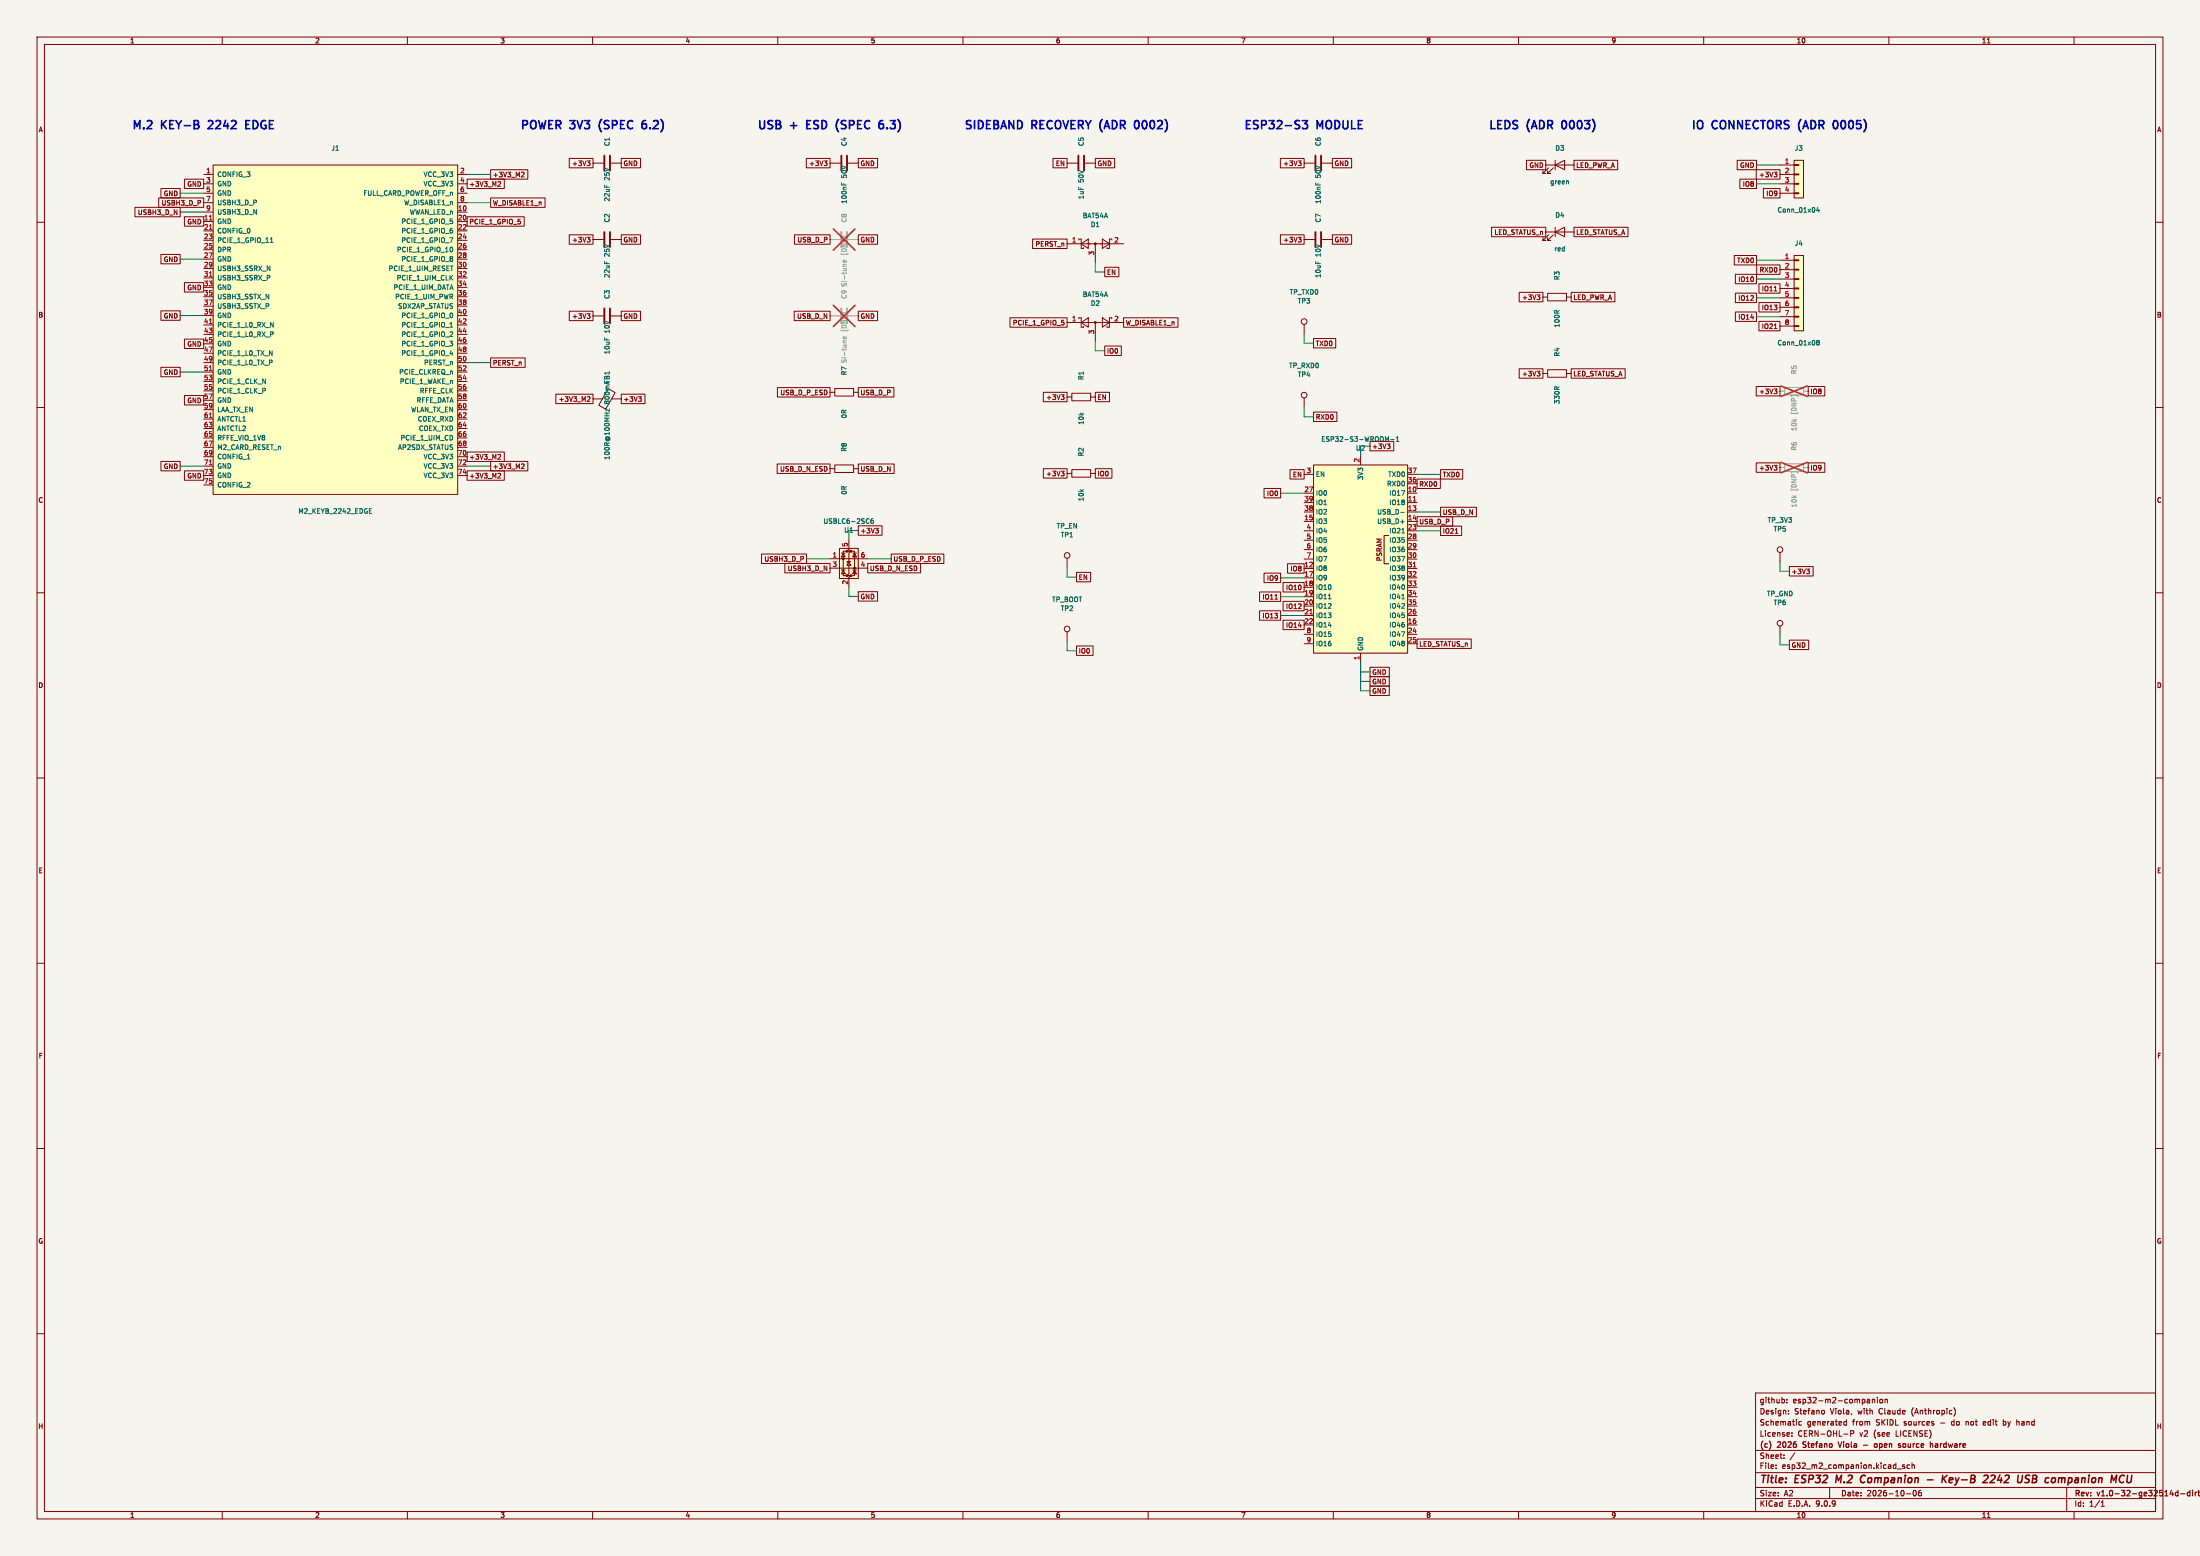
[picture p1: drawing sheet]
<svg xmlns="http://www.w3.org/2000/svg" width="594mm" height="420mm" viewBox="0 0 594 420" stroke-linecap="round" stroke-linejoin="round" font-family="sans-serif">
<path d="M0 0h594v420h-594z" fill="#f5f4ef" stroke="#f5f4ef" stroke-width=".27"/>
<g fill="none" stroke="#840000" stroke-width=".27">
<path d="M10 10h574v400h-574zM12 12h570v396h-570zM60 10v2M110 10v2M160 10v2M210 10v2M260 10v2M310 10v2M360 10v2M410 10v2M460 10v2M510 10v2"/>
<path d="M536.6 11.6h.7M560 10v2M160.1 44h2.8M164.9 44h2.8M224.1 44h2.8M228.9 44h2.8M288.1 44h2.8M292.9 44h2.8M352.1 44h2.8M356.9 44h2.8M10 60h2M288.1 65.8h15.3"/>
<path d="M291.3 64.8v-.3h.6v2.6h.7v-.3M291.9 65.8l1.9-1.3v2.6zM295.7 65.8v5.1M297.6 64.5l1.9 1.3-1.9 1.3zM300.2 64.5h-.7v2.6h-.6v-.3M352.1 64.7h2.8M356.9 64.7h2.8M582 60h2M160.1 85.3h2.8M164.9 85.3h2.8M288.1 87.1h15.3M291.3 86v-.2h.6v2.5h.7v-.2"/>
<path d="M291.9 87.1l1.9-1.3v2.5zM295.7 87.1v5M297.6 85.8l1.9 1.3-1.9 1.2zM300.2 85.8h-.7v2.5h-.6v-.2M352.1 87.6v2.5M10 110h2M288.1 107.2h1.3M289.4 106.1h5.1v2.1h-5.1zM294.5 107.2h1.2M582 110h2M288.1 150.7v2.5M10 160h2"/>
<path d="M582 160h2M10 210h2M582 210h2M10 260h2M582 260h2M10 310h2M582 310h2M10 360h2M474 376h108v32h-108zM482.5 378.5v.2M482.5 377.7v.2M504.7 377.7l.1 1"/>
<path d="M504.8 378.6l-.1 .1M504.8 378l-.1 .1M505.5 377.8l.6-.1 .1 1M505.5 377.7v1M506.9 377.2v.1M506.9 377.7v1M507.7 377.7h.3l.3 .3v.4l-.3 .3-.5-.3zM509 377.8l.5-.1 .1 1M509 377.7v1M527.5 380a1.72 1.72 0 0 1 0 2.2M582 360h2M474 397.5h108"/>
<path d="M474 391.5h108M479.5 396.2v.2M479.5 395.4v.2M481.7 393.5v.2M481.7 392.7v.2M482.9 381.5v.2M482.9 380.7v.2M483.8 387.5v.2M483.8 386.7v.2M484.6 392.1l-1.3 1.9M486.4 383.7h-.4l-.3 .3 .1 .6h.6M492.1 380.7l.5 .3-.1 .5-.4 .2"/>
<path d="M497.9 384.5l.6 .1M498.5 383.7l-.6 .1M498.5 383.2v1.5M499.7 387l.7-.1 .1-.6-.8-.1v1.5M512.2 396.5h1.2M514.2 395.4h-.3l-.2 .2v.2l.5 .1v.4h-.5M515.6 395.4h-.4l-.3 .3 .1 .6h.6M516.2 395.5l.6-.1 .1 1M516.2 394.9v1.5M530.8 383.7v1M530.9 383.7l-.1 .1M536 383.7l-.5 .2v.7l.5 .1"/>
<path d="M536.2 384l-.7 .2M540.9 384.6l.4 .1M540.9 383.2v1.5M541.3 383.7h-.4M544.7 383.7h.4M60 408v2M110 408v2M160 408v2M210 408v2M260 408v2M310 408v2M360 408v2"/>
<path d="M410 408v2M460 408v2M474 404.5h108M474 401.5h108M494 401.5v3M510 408v2M514.7 403.2h1.2M516.7 402.4a.72 .72 0 0 0-.3 .8 .72 .72 0 0 0 .8 .5l.2-.5-.2-.8M518.2 402.4l-.2 1.1 .2 .3 .5-.2v-.7l-.5-.1-.2 .3M536.6 409.6h.7M558 401.5v6.5M560 408v2"/>
<path d="M567.3 406.6h.9M567.5 405.4l-.2 .1M567.7 405.1v1.5"/>
<circle cx="352.1" cy="86.8" r=".76"/>
<circle cx="288.1" cy="149.9" r=".76"/>
</g>
<g fill="none" stroke="#840000" stroke-width=".3">
<path d="M486.8 390.6l.2 .1M486.8 389.3v.4M496.3 389.2l.5 1.5 .5-1.5M503.1 390.1h1.2M506.2 389.7h.4l.2 .3v.5l-.5 .2M507.5 390.6l.4 .1M507.5 389.7v1.5M507.9 389.7h-.4M514.1 389.7l.5 .3-.1 .5-.4 .2M521.2 389.2v1.5M523.1 389.7l.1 1M523.2 390.6l-.1 .1"/>
<path d="M523.2 390l-.1 .1M523.9 389.7v1M524.3 389.7l-.4 .3M588.8 403.2h1.1M591.3 402.3v1.5M591.3 402.8h-.5l-.2 .3 .1 .6h.6M592 402.3v.1M592 402.8v1M592.7 402.8v1M593.1 402.8l-.4 .3M593.4 402.8h.6M593.6 402.3v1.3l.4 .2"/>
</g>
<g fill="none" stroke="#840000" stroke-width=".4">
<path d="M495.9 398.2l-.3 2M503.3 398.2a1.07 1.07 0 0 0-.9 .8 1.07 1.07 0 0 0 .5 1.2l.5-.1M520.4 399.4h1.5M524.6 398.2l-.3 2M524.7 399.1l.7 1.1M525.7 398.2l-1.3 1.1M527 398.9l-.5 .1-.3 .9 .3 .3h.4M527.3 399.3l-1 .2M536.6 398.3l.2 .3-.2 .5M537.6 398.4l.8-.2 .2 .2 .1 .4-1.4 1.4h1.2M548.1 398.3l-.8-.1-.3 .2-.1 .6 .8 .3 .2 .5-.5 .4-.7-.1M548.8 399.1h.7"/>
<path d="M548.9 398.2l-.2 2h.7M556.5 398.9l.2 .2M556.7 399.1l-.1 1.1M557.3 398.9l-.6 .2M574.5 398.2l-.2 1.6 .3 .4 .6-.1 .2-.3 .2-1.6"/>
</g>
<path d="M163.2 42v4.1M164.7 42v4.1M227.2 42v4.1M228.7 42v4.1M291.2 42v4.1M292.7 42v4.1M355.2 42v4.1M356.7 42v4.1M355.2 62.6v4.1M356.7 62.6v4.1M163.2 83.2v4.1M164.7 83.2v4.1" fill="none" stroke="#840000" stroke-width=".51"/>
<path d="M227.2 49.3v.6M227.8 49.5v.4M355.2 49.3v.6M355.8 49.5v.4" fill="none" stroke="#006464" stroke-width=".27"/>
<g fill="#840000" stroke="#840000" stroke-width=".27">
<circle cx="295.7" cy="87.1" r=".25"/>
<circle cx="295.7" cy="65.8" r=".25"/>
</g>
<path d="M480.6 126.2h1.3M481.9 125.2h5.1v2h-5.1zM486.9 126.2h1.3" fill="none" stroke="#9c9b98" stroke-width=".27"/>
<path d="M480.8 124.8l7.2 2.8M488 124.8l-7.2 2.8" fill="none" stroke="#e12e31" stroke-width=".46"/>
<path d="M57.5 44.5h66.1v88.9h-66.1z" fill="#ffffc2"/>
<g fill="none" stroke="#840000" stroke-width=".27">
<path d="M55 47.1h2.5M55 49.6h2.5M55 52.2h2.5M55 54.7h2.5M55 57.2h2.5M55 59.8h2.5M57.5 44.5h66.1v88.9h-66.1zM123.6 47.1h2.5M123.6 49.6h2.5M123.6 52.2h2.5M123.6 54.7h2.5M123.6 57.2h2.5"/>
<path d="M123.6 59.8h2.5M55 62.3h2.5M55 64.9h2.5M55 67.4h2.5M55 69.9h2.5M55 72.5h2.5M55 75h2.5M55 77.6h2.5M123.6 62.3h2.5M123.6 64.9h2.5M123.6 67.4h2.5M123.6 69.9h2.5"/>
<path d="M123.6 72.5h2.5M123.6 75h2.5M123.6 77.6h2.5M160.1 64.7h2.8M164.9 64.7h2.8M55 80.1h2.5M55 82.6h2.5M55 85.2h2.5M55 87.7h2.5M55 90.3h2.5M55 92.8h2.5M55 95.3h2.5"/>
<path d="M55 97.9h2.5M123.6 80.1h2.5M123.6 82.6h2.5M123.6 85.2h2.5M123.6 87.7h2.5M123.6 90.3h2.5M123.6 92.8h2.5M123.6 95.3h2.5M123.6 97.9h2.5M55 100.4h2.5M55 103h2.5M55 105.5h2.5"/>
<path d="M55 108h2.5M55 110.6h2.5M55 113.1h2.5M55 115.7h2.5M55 118.2h2.5M123.6 100.4h2.5M123.6 103h2.5M123.6 105.5h2.5M123.6 108h2.5M123.6 110.6h2.5M123.6 113.1h2.5M123.6 115.7h2.5"/>
<path d="M123.6 118.2h2.5M160.1 107.7h2.6M164.2 104.9l1.9 1.1-2.6 4.4-1.8-1zM165.2 107.7h2.5M224.1 105.9h1.3M225.4 104.9h5.1v2h-5.1zM230.5 105.9h1.2M352.1 107.4v2.6M55 120.7h2.5M55 123.3h2.5M55 125.8h2.5M55 128.4h2.5"/>
<path d="M55 130.9h2.5M123.6 120.7h2.5M123.6 123.3h2.5M123.6 125.8h2.5M123.6 128.4h2.5M480.6 149.1v2.6M480.6 169v2.5"/>
<circle cx="352.1" cy="106.7" r=".76"/>
<circle cx="480.6" cy="148.4" r=".76"/>
<circle cx="480.6" cy="168.2" r=".76"/>
</g>
<path d="M56.5 59.4h.7M56.5 61.9h.7M56.5 74.6h.7M56.5 87.3h.7M56.5 100h.7M56.5 112.7h.7M56.5 125.4h.7" fill="none" stroke="#a90000" stroke-width=".27"/>
<path d="M73 65.4h.7M73.2 64.4l.2-.2v1.2M122 66.8l.2 .4-.2 .7M73.7 89.7v.4M121.5 88.3h.7M164.5 110.4v.6l-.8-.6v.6M99.7 137.9h.4M99.7 138.6h.6M99.7 137.3h.6" fill="none" stroke="#006464" stroke-width=".27"/>
<path d="M224.1 64.7h2.8M228.9 64.7h2.8M224.1 85.3h2.8M228.9 85.3h2.8M480.6 105.6h1.3M481.9 104.6h5.1v2h-5.1zM486.9 105.6h1.3" fill="none" stroke="#9c9b98" stroke-width=".27"/>
<path d="M225 61.8l5.9 5.7M230.9 61.8l-5.9 5.7M225 82.4l5.9 5.7M230.9 82.4l-5.9 5.7M480.8 104.2l7.2 2.8M488 104.2l-7.2 2.8" fill="none" stroke="#e12e31" stroke-width=".46"/>
<path d="M163.2 62.6v4.1M164.7 62.6v4.1" fill="none" stroke="#840000" stroke-width=".51"/>
<path d="M227.2 62.6v4.1M228.7 62.6v4.1M227.2 83.2v4.1M228.7 83.2v4.1" fill="none" stroke="#9c9b98" stroke-width=".51"/>
<path d="M228.4 70.3l.1 .3-.2 .2h-.6v-.5l.3-.1 .1 .6M228.4 90.9l.1 .4-.2 .1h-.6v-.5l.3-.1 .1 .6" fill="none" stroke="#939391" stroke-width=".27"/>
<path d="M484.4 43.3h2.6v10.1h-2.6z" fill="#ffffc2"/>
<path d="M480.6 44.5h3.8M480.6 47.1h3.8M480.6 49.6h3.8M480.6 52.2h3.8M484.4 43.3h2.6v10.1h-2.6zM484.4 44.4h1.3v.3h-1.3zM484.4 47h1.3v.2h-1.3zM484.4 49.5h1.3v.2h-1.3zM484.4 52h1.3v.3h-1.3zM224.1 126.5h1.3M225.4 125.5h5.1v2h-5.1zM230.5 126.5h1.2" fill="none" stroke="#840000" stroke-width=".27"/>
<path d="M490.8 55.9l-.3 1h.8M491.1 56.4v.9" fill="none" stroke="#006464" stroke-width=".27"/>
<path d="M354.7 125.5h25.4v50.8h-25.4z" fill="#ffffc2"/>
<g fill="none" stroke="#840000" stroke-width=".27">
<path d="M352.1 128h2.6M352.1 133.1h2.6M352.1 135.7h2.6M352.1 138.2h2.6M354.7 125.5h25.4v50.8h-25.4zM367.4 123v2.5M380.1 128h2.5M380.1 133.1h2.5M380.1 135.7h2.5M380.1 138.2h2.5M380.1 130.6h2.5M352.1 140.7h2.6"/>
<path d="M352.1 143.3h2.6M352.1 145.8h2.6M352.1 148.4h2.6M352.1 150.9h2.6M352.1 153.4h2.6M352.1 156h2.6M352.1 158.5h2.6M375 144.5h-1.3v7.7h1.3M380.1 140.7h2.5M380.1 143.3h2.5M380.1 145.8h2.5M380.1 148.4h2.5"/>
<path d="M380.1 150.9h2.5M380.1 153.4h2.5M380.1 156h2.5M380.1 158.5h2.5M352.1 161.1h2.6M352.1 163.6h2.6M352.1 166.1h2.6M352.1 168.7h2.6M352.1 171.2h2.6M352.1 173.8h2.6M367.4 176.3v2.5M380.1 161.1h2.5"/>
<path d="M380.1 163.6h2.5M380.1 166.1h2.5M380.1 168.7h2.5M380.1 171.2h2.5M380.1 173.8h2.5"/>
</g>
<path d="M374.5 118.8l.4-.9v1.2M375.5 118.7h1M377 119.1h.7M377 118.2l.4-.3v1.2M378.2 138.3h.9M378.5 143.9h.7M358.7 161.6h.7M378.5 161.6h.7" fill="none" stroke="#006464" stroke-width=".27"/>
<path d="M381.6 135.2h.7M381.6 153h.7M353.6 165.7h.8" fill="none" stroke="#a90000" stroke-width=".27"/>
<path d="M484.4 69h2.6v20.3h-2.6z" fill="#ffffc2"/>
<g fill="none" stroke="#840000" stroke-width=".27">
<path d="M417.4 44.5h7.6M418.1 45.3l-1.5 1.5h.8h-.8v-.7M419.4 45.3l-1.5 1.5h.7h-.7v-.7M419.9 44.5l2.5-1.2v2.5zM419.9 43.3v2.5M417.4 62.6h7.6M418.1 63.4l-1.5 1.5h.8h-.8v-.8M419.4 63.4l-1.5 1.5h.7h-.7v-.8M419.9 62.6l2.5-1.2v2.5zM419.9 61.4v2.5M480.6 70.2h3.8M480.6 72.8h3.8"/>
<path d="M480.6 75.3h3.8M480.6 77.9h3.8M484.4 69h2.6v20.3h-2.6zM484.4 70.1h1.3v.3h-1.3zM484.4 72.7h1.3v.2h-1.3zM484.4 75.2h1.3v.2h-1.3zM484.4 77.7h1.3v.3h-1.3zM480.6 80.4h3.8M480.6 82.9h3.8M480.6 85.5h3.8M480.6 88h3.8M484.4 80.3h1.3v.2h-1.3z"/>
<path d="M484.4 82.8h1.3v.3h-1.3zM484.4 85.4h1.3v.2h-1.3zM484.4 87.9h1.3v.2h-1.3z"/>
</g>
<path d="M423.4 48.9l.1 .8M490.7 92.4l-.2-.2 .2-.3 .5 .2-.2 .3M490.7 92.4l-.2 .3 .2 .4 .5-.2-.2-.5M490.7 92.4h.3" fill="none" stroke="#006464" stroke-width=".27"/>
<path d="M226.7 148h5v8.1h-5z" fill="#ffffc2"/>
<g fill="#840000" stroke="#840000" stroke-width=".27">
<circle cx="227.7" cy="150.8" r=".25"/>
<circle cx="228.7" cy="148.8" r=".25"/>
<circle cx="228.7" cy="155.4" r=".25"/>
<circle cx="229.7" cy="148.8" r=".25"/>
<circle cx="229.7" cy="155.4" r=".25"/>
<circle cx="230.7" cy="153.4" r=".25"/>
</g>
<g fill="none" stroke="#840000" stroke-width=".27">
<path d="M36.4 56h12.2v2.5h-12.2zM42.8 53.4h12.2v2.6h-12.2zM43.4 50.9h5.2v2.5h-5.2zM49.8 48.3h5.2v2.6h-5.2zM49.8 58.5h5.2v2.6h-5.2zM126.1 58.5h15.4v2.6h-15.4zM126.1 48.3h10.1v2.6h-10.1zM132.5 53.4h14.7v2.6h-14.7zM132.5 45.8h10v2.6h-10zM134.6 49l.4 .1 .2 .3-.8 .9h.8M141 46.5h.4l.1 .3-.8 1h.8M153.7 42.8h6.4v2.5h-6.4z"/>
<path d="M158.5 43.4h.8l-.4 .5M159.1 43.9l.2 .3-.2 .5M167.7 42.8h5.2v2.5h-5.2zM217.7 42.8h6.4v2.5h-6.4zM222.5 43.4h.8l-.4 .5M223.1 43.9l.2 .3-.2 .5M231.7 42.8h5.2v2.5h-5.2zM284.3 42.8h3.8v2.5h-3.8zM295.7 42.8h5.2v2.5h-5.2zM345.7 42.8h6.4v2.5h-6.4zM350.5 43.4h.8l-.4 .5M351.1 43.9l.2 .3-.2 .5"/>
<path d="M359.7 42.8h5.2v2.5h-5.2zM412.2 43.3h5.2v2.5h-5.2zM425 43.3h11.8v2.5h-11.8zM469 43.3h5.2v2.5h-5.2zM469.8 48.3h4.4v2.6h-4.4zM474.2 45.8h6.4v2.6h-6.4zM476.1 50.9h4.5v2.5h-4.5zM479 46.5h.8l-.4 .5M479.5 47l.3 .2-.3 .6M43.4 68.7h5.2v2.5h-5.2zM49.8 76.3h5.2v2.5h-5.2zM153.7 63.4h6.4v2.5h-6.4z"/>
<path d="M158.5 64.1h.8l-.4 .4M159.1 64.5l.2 .3-.2 .5M167.7 63.4h5.2v2.5h-5.2zM214.5 63.4h9.6v2.5h-9.6zM231.7 63.4h5.2v2.5h-5.2zM278.8 64.5h9.3v2.6h-9.3zM298.3 72.1h3.8v2.6h-3.8zM345.7 63.4h6.4v2.5h-6.4zM350.5 64.1h.8l-.4 .4M351.1 64.5l.2 .3-.2 .5M359.7 63.4h5.2v2.5h-5.2zM402.7 61.3h14.7v2.6h-14.7z"/>
<path d="M410.2 78.9h6.4v2.6h-6.4zM415 79.6h.8l-.4 .5M417.9 79.2h5.1v2h-5.1zM424.2 78.9h11.8v2.6h-11.8zM425 61.3h14.6v2.6h-14.6zM468.3 69h5.9v2.5h-5.9zM468.6 79.1h5.6v2.6h-5.6zM468.6 74h5.6v2.6h-5.6zM474.3 71.5h6.3v2.6h-6.3zM474.9 76.6h5.7v2.5h-5.7zM479.1 78.5h.7M43.4 83.9h5.2v2.6h-5.2z"/>
<path d="M43.4 99.1h5.2v2.6h-5.2zM49.8 91.5h5.2v2.6h-5.2zM132.5 96.6h9.3v2.6h-9.3zM153.7 84h6.4v2.5h-6.4zM158.5 84.7h.8l-.4 .5M159.1 85.2l.2 .2-.2 .5M167.7 84h5.2v2.5h-5.2zM214.4 84h9.7v2.5h-9.7zM231.7 84h5.2v2.5h-5.2zM272.7 85.8h15.4v2.5h-15.4zM298.3 93.4h4.5v2.5h-4.5zM303.4 85.8h14.7v2.5h-14.7z"/>
<path d="M354.7 91.4h6v2.5h-6zM410.2 99.5h6.4v2.6h-6.4zM415.5 80.1l.3 .2-.3 .6M416.6 80.2h1.3M417.9 99.8h5.1v2h-5.1zM422.9 80.2h1.3M424.2 99.5h14.6v2.6h-14.6zM468.6 84.2h5.6v2.6h-5.6zM474.9 86.7h5.7v2.6h-5.7zM474.9 81.7h5.7v2.5h-5.7zM479.1 88.7h.7M49.8 106.8h5.2v2.5h-5.2z"/>
<path d="M150.1 106.4h10v2.5h-10zM158.8 107.1h.4l.1 .3-.8 .9h.8M167.7 106.4h6.5v2.5h-6.5zM172.4 107.1h.8l-.5 .5M172.9 107.6l.3 .2-.3 .5M209.9 104.6h14.2v2.6h-14.2zM231.7 104.6h9.7v2.6h-9.7zM281.7 105.9h6.4v2.5h-6.4zM286.5 106.6h.8l-.4 .4M287.1 107l.2 .3-.2 .5M295.7 105.9h3.9v2.5h-3.9zM354.7 111.2h6.3v2.6h-6.3z"/>
<path d="M369.9 119.1h6.4v2.6h-6.4zM374.5 119.8h.8l-.4 .5M415 100.2h.8l-.4 .5M415.5 100.7l.3 .2-.3 .6M416.6 100.8h1.3M422.9 100.8h1.3M474.2 104.3h6.4v2.6h-6.4zM479 105h.8l-.4 .5M479.5 105.5l.3 .2-.3 .6M488.2 104.3h4.5v2.6h-4.5zM43.4 124.5h5.2v2.6h-5.2zM49.8 127.1h5.2v2.5h-5.2z"/>
<path d="M126.1 127.1h10.1v2.5h-10.1zM126.1 122h10.1v2.6h-10.1zM132.5 124.5h10v2.6h-10zM134.6 127.8h.4l.2 .3-.8 .9h.8M134.6 122.7h.4l.2 .3-.8 1h.8M141 125.2l.4 .1 .1 .3-.8 .9h.8M209.8 125.2h14.3v2.6h-14.3zM231.7 125.2h9.7v2.6h-9.7zM281.7 126.5h6.4v2.6h-6.4zM286.5 127.2h.8l-.4 .5M287.1 127.7l.2 .2-.2 .6M288.1 127.8h1.3"/>
<path d="M289.4 126.8h5.1v2h-5.1zM294.5 127.8h1.2M295.7 126.5h4.5v2.6h-4.5zM341.3 131.8h4.5v2.6h-4.5zM348.3 126.8h3.8v2.5h-3.8zM375.1 120.3l.2 .2-.2 .6M382.6 139.5h9.6v2.5h-9.6zM382.6 129.3h6.3v2.5h-6.3zM388.9 136.9h9.7v2.6h-9.7zM388.9 126.8h6v2.5h-6zM474.2 124.9h6.4v2.6h-6.4zM479 125.6h.8l-.4 .5"/>
<path d="M479.5 126.1l.3 .2-.3 .6M488.2 124.9h4.5v2.6h-4.5zM205.6 149.5h12.2v2.6h-12.2zM211.9 152.1h12.2v2.5h-12.2zM224.1 150.8h10.2M224.1 153.4h10.2M226.7 148h5v8.1h-5zM227.2 153.9h1M227.2 149.3h1M227.7 149.3l.5 1h-1zM227.7 153.9l.5 1h-1zM228.7 148.8h-1v6.6h1"/>
<path d="M229.2 145.7v2.6l-.5 .5h1l-.5 .5v5.6l-.5 .5h1l-.5 .5v2.5M229.2 151.6l.5 1h-1zM229.7 151.6h-1v.4M229.7 148.8h1v6.6h-1M230.2 153.9h1M230.2 149.3h1M230.7 149.3l.5 1h-1zM230.7 153.9l.5 1h-1zM231.7 159.7h5.2v2.5h-5.2zM231.7 141.9h6.5v2.6h-6.5zM234.3 152.1h14.3v2.5h-14.3zM236.4 142.6h.8l-.5 .5"/>
<path d="M236.9 143.1h.1M237 143.1l.1 .1M237 143.8l-.1 .1M237.1 143.2v.5M237.1 143.7l-.1 .1M240.6 149.5h14.2v2.6h-14.2zM290.7 154.5h3.8v2.5h-3.8zM340.1 159.8h5.7v2.5h-5.7zM341.3 154.7h4.5v2.5h-4.5zM346.4 157.2h5.7v2.6h-5.7zM347.6 152.2h4.5v2.5h-4.5zM388.9 142h5.7v2.5h-5.7z"/>
<path d="M392.9 143.9h.7M483.1 152.9h6.5v2.6h-6.5zM487.8 153.6h.8l-.5 .5M488.3 154.1l.3 .2-.3 .6M288.1 170.5v2.6M290.7 174.4h4.4v2.5h-4.4zM340.1 164.9h5.7v2.5h-5.7zM344.2 161.7h.8M346.4 167.4h5.7v2.5h-5.7zM346.4 162.3h5.7v2.6h-5.7zM382.6 172.5h14.6v2.5h-14.6zM483.1 172.8h5.2v2.5h-5.2z"/>
<path d="M369.9 180.1h5.2v2.5h-5.2zM369.9 182.6h5.2v2.6h-5.2zM369.9 185.2h5.2v2.5h-5.2z"/>
<circle cx="288.1" cy="169.8" r=".76"/>
</g>
<path d="M235.7 140l-.5 .3-.1 .7 .3 .3 .4-.1-.1-.6-.3-.1-.3 .2" fill="none" stroke="#006464" stroke-width=".27"/>
<g fill="none" stroke="#009600" stroke-width=".27">
<path d="M48.6 57.2h6.4M48.6 52.2h6.4M126.1 47.1h6.4M126.1 54.7h6.4M474.2 49.6h6.4M474.2 44.5h6.4M48.6 69.9h6.4M295.7 70.9v2.5h2.6M474.2 75.3h6.4M474.2 70.2h6.4M48.6 85.2h6.4M126.1 97.9h6.4"/>
<path d="M295.7 92.1v2.6h2.6M352.1 90.1v2.5h2.6M474.2 85.5h6.4M474.2 80.4h6.4M48.6 100.4h6.4M352.1 110v2.5h2.6M48.6 125.8h6.4M126.1 125.8h6.4M345.8 133.1h6.3M369.9 120.4h-2.5v2.6M382.6 128h6.3M382.6 138.2h6.3"/>
<path d="M217.8 150.8h6.3M229.2 158.4v2.6h2.5M231.7 143.2h-2.5v2.5M234.3 150.8h6.3M288.1 153.2v2.6h2.6M345.8 156h6.3M382.6 143.3h6.3M480.6 151.7v2.5h2.5M288.1 173.1v2.5h2.6M345.8 161.1h6.3M345.8 166.1h6.3M367.4 178.8v7.7h2.5"/>
<path d="M480.6 171.5v2.6h2.5M367.4 183.9h2.5M367.4 181.4h2.5"/>
</g>
<g fill="none" stroke="#0000c2" stroke-width=".44">
<path d="M57.4 33.5l-1.3 1.2h1.4M66.4 33.6h.7M67.4 32.5h-1v2.2h1M174.2 33.4h-.5l-.4 .4M174.4 32.5a.87 .87 0 0 0-1.1 1l.1 1 .8 .2M225.8 34.1l.2 .9 .4 .6M226.4 32.2l-.4 .7-.2 .8M237.7 33.4h.5l.4 .4-.1 .7-.8 .2M238.4 32.5l-.7 .1M306.3 33.9l.3 .7h.6M307.2 32.6h-.6l-.3 .8M350.6 32.5l.3 .1"/>
<path d="M350.8 33.9v.6M351.6 32.5h1.4l-.7 .9 .6 .2v.9l-.3 .2h-.6l-.4-.2M495 33.9l.3 .7h.6M495.9 32.6h-.6l-.3 .8"/>
</g>
<g font-size="3.1" fill="#0000c2">
<text x="35.3" y="35.5">M.2</text>
<text x="43.5" y="35.5">KEY-B</text>
<text x="57.1" y="35.5">2242</text>
<text x="68" y="35.5">EDGE</text>
<text x="140.2" y="35.5">POWER</text>
<text x="154" y="35.5">3V3</text>
<text x="162.6" y="35.5">(SPEC</text>
<text x="175.1" y="35.5">6.2)</text>
<text x="204.2" y="35.5">USB</text>
<text x="213.4" y="35.5">+</text>
<text x="218.6" y="35.5">ESD</text>
<text x="227.5" y="35.5">(SPEC</text>
<text x="240" y="35.5">6.3)</text>
<text x="260.1" y="35.5">SIDEBAND</text>
<text x="278.6" y="35.5">RECOVERY (ADR</text>
<text x="308.1" y="35.5">0002)</text>
<text x="335.6" y="35.5">ESP32-S3</text>
<text x="355.5" y="35.5">MODULE</text>
<text x="401.7" y="35.5">LEDS</text>
<text x="412.3" y="35.5">(ADR</text>
<text x="422.6" y="35.5">0003)</text>
<text x="456.4" y="35.5">IO</text>
<text x="462.3" y="35.5">CONNECTORS</text>
<text x="486.4" y="35.5">(ADR</text>
<text x="496.7" y="35.5">0005)</text>
</g>
<g font-size="2.8" fill="#840000">
<text x="475" y="400.9">Title:</text>
<text x="484.7" y="400.9">ESP32</text>
<text x="496.5" y="400.9">M.2</text>
<text x="504" y="400.9">Companion</text>
<text x="527.6" y="400.9">Key-B</text>
<text x="539.6" y="400.9">2242</text>
<text x="549.6" y="400.9">USB</text>
<text x="557.9" y="400.9">companion</text>
</g>
<g font-size="2.1" fill="#840000">
<text x="475" y="382">Design:</text>
<text x="475" y="379">github:</text>
<text x="484" y="379">esp32-m2-companion</text>
<text x="484.4" y="382">Stefano</text>
<text x="494.2" y="382">Viola,</text>
<text x="501.8" y="382">with</text>
<text x="507.6" y="382">Claude</text>
<text x="516.5" y="382">(Anthropic)</text>
<text x="475" y="388">License:</text>
<text x="475" y="385">Schematic</text>
<text x="485.4" y="388">CERN-OHL-P</text>
<text x="487.9" y="385">generated</text>
<text x="500.2" y="385">from</text>
<text x="502.2" y="388">v2</text>
<text x="506" y="388">(see</text>
<text x="506.7" y="385">SKiDL</text>
<text x="512.1" y="388">LICENSE)</text>
<text x="514.3" y="385">sources</text>
<text x="524.3" y="385">-</text>
<text x="527.4" y="385">do</text>
<text x="531.5" y="385">not</text>
<text x="536.3" y="385">edit</text>
<text x="541.8" y="385">by</text>
<text x="545.6" y="385">hand</text>
<text x="475" y="394">Sheet:</text>
<text x="475" y="391.2">(c)</text>
<text x="480" y="391.2">2026</text>
<text x="487.5" y="391.2">Stefano</text>
<text x="497.7" y="391.2">Viola</text>
<text x="505" y="391.2">-</text>
<text x="508.6" y="391.2">open</text>
<text x="515.7" y="391.2">source</text>
<text x="524.8" y="391.2">hardware</text>
<text x="475" y="396.7">File:</text>
<text x="481.1" y="396.7">esp32_m2_companion.kicad_sch</text>
<text x="475" y="406.9">KiCad</text>
<text x="475" y="404.1">Size:</text>
<text x="481.7" y="404.1">A2</text>
<text x="482.7" y="406.9">E.D.A.</text>
<text x="490.3" y="406.9">9.0.9</text>
<text x="497" y="404.1">Date:</text>
<text x="504" y="404.1">2026-10-06</text>
<text x="560" y="404.3">Rev:</text>
<text x="560" y="406.9">Id:</text>
<text x="564.1" y="406.9">1/1</text>
<text x="566.4" y="404.3">v1.0-32-ge32514d-dirty</text>
</g>
<g font-size="1.8" fill="#840000">
<text x="35" y="11.9">1</text>
<text x="85" y="11.9">2</text>
<text x="135" y="11.9">3</text>
<text x="185" y="11.9">4</text>
<text x="235" y="11.9">5</text>
<text x="285" y="11.9">6</text>
<text x="335" y="11.9">7</text>
<text x="385" y="11.9">8</text>
<text x="435" y="11.9">9</text>
<text x="485" y="11.9">10</text>
<text x="535" y="11.9">11</text>
<text x="10.3" y="35.9">A</text>
<text x="582.3" y="35.9">A</text>
<text x="154.4" y="45">+3V3</text>
<text x="168.2" y="45">GND</text>
<text x="218.4" y="45">+3V3</text>
<text x="232.2" y="45">GND</text>
<text x="285" y="45">EN</text>
<text x="296.2" y="45">GND</text>
<text x="346.4" y="45">+3V3</text>
<text x="360.2" y="45">GND</text>
<text x="412.8" y="45.5">GND</text>
<text x="425.5" y="45.5">LED_PWR_A</text>
<text x="469.7" y="45.5">GND</text>
<text x="44.1" y="53.1">GND</text>
<text x="50.4" y="50.6">GND</text>
<text x="126.6" y="50.6">+3V3_M2</text>
<text x="132.9" y="48">+3V3_M2</text>
<text x="470.4" y="50.6">IO8</text>
<text x="474.8" y="48">+3V3</text>
<text x="476.8" y="53.1">IO9</text>
<text x="37.1" y="58.2">USBH3_D_N</text>
<text x="43.5" y="55.7">USBH3_D_P</text>
<text x="132.9" y="55.7">W_DISABLE1_n</text>
<text x="50.4" y="60.7">GND</text>
<text x="126.6" y="60.7">PCIE_1_GPIO_5</text>
<text x="154.4" y="65.6">+3V3</text>
<text x="168.2" y="65.6">GND</text>
<text x="215.2" y="65.6">USB_D_P</text>
<text x="232.2" y="65.6">GND</text>
<text x="346.4" y="65.6">+3V3</text>
<text x="360.2" y="65.6">GND</text>
<text x="403.4" y="63.6">LED_STATUS_n</text>
<text x="425.5" y="63.6">LED_STATUS_A</text>
<text x="44.1" y="70.9">GND</text>
<text x="279.5" y="66.7">PERST_n</text>
<text x="468.9" y="71.2">TXD0</text>
<text x="298.8" y="74.4">EN</text>
<text x="469.2" y="76.3">IO10</text>
<text x="475" y="73.7">RXD0</text>
<text x="50.4" y="78.5">GND</text>
<text x="410.8" y="81.1">+3V3</text>
<text x="424.7" y="81.1">LED_PWR_A</text>
<text x="469.2" y="81.4">IO12</text>
<text x="475.6" y="78.8">IO11</text>
<text x="475.6" y="83.9">IO13</text>
<text x="10.3" y="85.9">B</text>
<text x="44.1" y="86.1">GND</text>
<text x="154.4" y="86.2">+3V3</text>
<text x="168.2" y="86.2">GND</text>
<text x="215.1" y="86.2">USB_D_N</text>
<text x="232.2" y="86.2">GND</text>
<text x="273.3" y="88">PCIE_1_GPIO_5</text>
<text x="303.8" y="88">W_DISABLE1_n</text>
<text x="469.2" y="86.4">IO14</text>
<text x="475.6" y="89">IO21</text>
<text x="582.3" y="85.9">B</text>
<text x="50.4" y="93.8">GND</text>
<text x="298.8" y="95.6">IO0</text>
<text x="355.1" y="93.6">TXD0</text>
<text x="44.1" y="101.4">GND</text>
<text x="132.9" y="98.8">PERST_n</text>
<text x="410.8" y="101.8">+3V3</text>
<text x="424.7" y="101.8">LED_STATUS_A</text>
<text x="210.6" y="106.8">USB_D_P_ESD</text>
<text x="232.2" y="106.8">USB_D_P</text>
<text x="474.8" y="106.5">+3V3</text>
<text x="488.7" y="106.5">IO8</text>
<text x="50.4" y="109">GND</text>
<text x="150.7" y="108.6">+3V3_M2</text>
<text x="168.2" y="108.6">+3V3</text>
<text x="282.4" y="108.1">+3V3</text>
<text x="296.2" y="108.1">EN</text>
<text x="355.1" y="113.5">RXD0</text>
<text x="126.6" y="124.2">+3V3_M2</text>
<text x="370.4" y="121.4">+3V3</text>
<text x="44.1" y="126.8">GND</text>
<text x="50.4" y="129.3">GND</text>
<text x="126.6" y="129.3">+3V3_M2</text>
<text x="132.9" y="126.8">+3V3_M2</text>
<text x="210.5" y="127.5">USB_D_N_ESD</text>
<text x="232.2" y="127.5">USB_D_N</text>
<text x="282.4" y="128.7">+3V3</text>
<text x="296.2" y="128.7">IO0</text>
<text x="349" y="129">EN</text>
<text x="383.1" y="131.5">RXD0</text>
<text x="389.4" y="129">TXD0</text>
<text x="474.8" y="127.2">+3V3</text>
<text x="488.7" y="127.2">IO9</text>
<text x="10.3" y="135.9">C</text>
<text x="341.9" y="134.1">IO0</text>
<text x="582.3" y="135.9">C</text>
<text x="383.1" y="141.7">USB_D_P</text>
<text x="389.4" y="139.2">USB_D_N</text>
<text x="232.2" y="144.1">+3V3</text>
<text x="389.4" y="144.2">IO21</text>
<text x="206.3" y="151.8">USBH3_D_P</text>
<text x="212.6" y="154.3">USBH3_D_N</text>
<text x="234.8" y="154.3">USB_D_N_ESD</text>
<text x="241.1" y="151.8">USB_D_P_ESD</text>
<text x="348.3" y="154.4">IO8</text>
<text x="373.3" y="151.6" transform="rotate(-90 373.3 151.6)">PSRAM</text>
<text x="483.6" y="155.2">+3V3</text>
<text x="232.2" y="161.9">GND</text>
<text x="291.1" y="156.7">EN</text>
<text x="341.9" y="156.9">IO9</text>
<text x="347.1" y="159.5">IO10</text>
<text x="340.7" y="167.1">IO13</text>
<text x="340.7" y="162">IO11</text>
<text x="347.1" y="164.6">IO12</text>
<text x="347.1" y="169.6">IO14</text>
<text x="291.1" y="176.6">IO0</text>
<text x="383.1" y="174.7">LED_STATUS_n</text>
<text x="483.6" y="175">GND</text>
<text x="10.3" y="185.9">D</text>
<text x="370.4" y="182.3">GND</text>
<text x="370.4" y="184.9">GND</text>
<text x="582.3" y="185.9">D</text>
<text x="370.4" y="187.4">GND</text>
<text x="10.3" y="235.9">E</text>
<text x="582.3" y="235.9">E</text>
<text x="10.3" y="285.9">F</text>
<text x="582.3" y="285.9">F</text>
<text x="10.3" y="335.9">G</text>
<text x="582.3" y="335.9">G</text>
<text x="10.2" y="385.9">H</text>
<text x="582.2" y="385.9">H</text>
<text x="35" y="409.9">1</text>
<text x="85" y="409.9">2</text>
<text x="135" y="409.9">3</text>
<text x="185" y="409.9">4</text>
<text x="235" y="409.9">5</text>
<text x="285" y="409.9">6</text>
<text x="335" y="409.9">7</text>
<text x="385" y="409.9">8</text>
<text x="435" y="409.9">9</text>
<text x="485" y="409.9">10</text>
<text x="535" y="409.9">11</text>
</g>
<g font-size="1.8" fill="#006464">
<text x="89.4" y="40.9">J1</text>
<text x="164.8" y="39.6" transform="rotate(-90 164.8 39.6)">C1</text>
<text x="228.8" y="39.6" transform="rotate(-90 228.8 39.6)">C4</text>
<text x="292.8" y="39.6" transform="rotate(-90 292.8 39.6)">C5</text>
<text x="356.8" y="39.6" transform="rotate(-90 356.8 39.6)">C6</text>
<text x="419.8" y="40.9">D3</text>
<text x="484.5" y="40.9">J3</text>
<text x="58.6" y="47.9">CONFIG_3</text>
<text x="114.3" y="47.9">VCC_3V3</text>
<text x="58.6" y="50.5">GND</text>
<text x="58.6" y="53">GND</text>
<text x="98" y="53">FULL_CARD_POWER_OFF_n</text>
<text x="114.3" y="50.5">VCC_3V3</text>
<text x="164.8" y="48.7" transform="rotate(-90 164.8 48.7)">25V</text>
<text x="228.8" y="48.1" transform="rotate(-90 228.8 48.1)">50V</text>
<text x="292.8" y="53.9" transform="rotate(-90 292.8 53.9)">1uF</text>
<text x="292.8" y="49.3" transform="rotate(-90 292.8 49.3)">50V</text>
<text x="356.8" y="48.1" transform="rotate(-90 356.8 48.1)">50V</text>
<text x="418.4" y="49.9">green</text>
<text x="58.6" y="55.6">USBH3_D_P</text>
<text x="58.6" y="58.1">USBH3_D_N</text>
<text x="109" y="55.6">W_DISABLE1_n</text>
<text x="110.5" y="58.1">WWAN_LED_n</text>
<text x="164.8" y="54.5" transform="rotate(-90 164.8 54.5)">22uF</text>
<text x="228.8" y="55.1" transform="rotate(-90 228.8 55.1)">100nF</text>
<text x="292.2" y="59.1">BAT54A</text>
<text x="356.8" y="55.1" transform="rotate(-90 356.8 55.1)">100nF</text>
<text x="419.8" y="58.9">D4</text>
<text x="479.8" y="57.6">Conn_01x04</text>
<text x="58.6" y="60.6">GND</text>
<text x="58.6" y="63.2">CONFIG_0</text>
<text x="58.6" y="65.7">PCIE_1_GPIO_11</text>
<text x="108.3" y="60.6">PCIE_1_GPIO_5</text>
<text x="108.3" y="63.2">PCIE_1_GPIO_6</text>
<text x="108.3" y="65.7">PCIE_1_GPIO_7</text>
<text x="164.8" y="60.2" transform="rotate(-90 164.8 60.2)">C2</text>
<text x="294.4" y="61.5">D1</text>
<text x="356.8" y="60.2" transform="rotate(-90 356.8 60.2)">C7</text>
<text x="58.6" y="68.3">DPR</text>
<text x="58.6" y="70.8">GND</text>
<text x="107.1" y="68.3">PCIE_1_GPIO_10</text>
<text x="108.3" y="70.8">PCIE_1_GPIO_8</text>
<text x="164.8" y="69.3" transform="rotate(-90 164.8 69.3)">25V</text>
<text x="356.8" y="69.3" transform="rotate(-90 356.8 69.3)">10V</text>
<text x="419.6" y="68">red</text>
<text x="484.5" y="66.6">J4</text>
<text x="58.6" y="73.3">USBH3_SSRX_N</text>
<text x="58.6" y="75.9">USBH3_SSRX_P</text>
<text x="104.8" y="73.3">PCIE_1_UIM_RESET</text>
<text x="107" y="75.9">PCIE_1_UIM_CLK</text>
<text x="164.8" y="75.1" transform="rotate(-90 164.8 75.1)">22uF</text>
<text x="356.8" y="75.1" transform="rotate(-90 356.8 75.1)">10uF</text>
<text x="421.3" y="75.7" transform="rotate(-90 421.3 75.7)">R3</text>
<text x="58.6" y="78.4">GND</text>
<text x="58.6" y="81">USBH3_SSTX_N</text>
<text x="58.6" y="83.5">USBH3_SSTX_P</text>
<text x="106.1" y="78.4">PCIE_1_UIM_DATA</text>
<text x="106.6" y="81">PCIE_1_UIM_PWR</text>
<text x="107.4" y="83.5">SDX2AP_STATUS</text>
<text x="164.8" y="80.8" transform="rotate(-90 164.8 80.8)">C3</text>
<text x="292.2" y="80.3">BAT54A</text>
<text x="294.4" y="82.7">D2</text>
<text x="348.1" y="79.7">TP_TXD0</text>
<text x="350.3" y="82.1">TP3</text>
<text x="58.6" y="86">GND</text>
<text x="58.6" y="88.6">PCIE_1_L0_RX_N</text>
<text x="108.3" y="86">PCIE_1_GPIO_0</text>
<text x="108.3" y="88.6">PCIE_1_GPIO_1</text>
<text x="164.8" y="89.9" transform="rotate(-90 164.8 89.9)">10V</text>
<text x="421.3" y="88.6" transform="rotate(-90 421.3 88.6)">100R</text>
<text x="58.6" y="91.1">PCIE_1_L0_RX_P</text>
<text x="58.6" y="93.7">GND</text>
<text x="108.3" y="91.1">PCIE_1_GPIO_2</text>
<text x="108.3" y="93.7">PCIE_1_GPIO_3</text>
<text x="164.8" y="95.7" transform="rotate(-90 164.8 95.7)">10uF</text>
<text x="479.8" y="93.4">Conn_01x08</text>
<text x="58.6" y="96.2">PCIE_1_L0_TX_N</text>
<text x="58.6" y="98.7">PCIE_1_L0_TX_P</text>
<text x="58.6" y="101.3">GND</text>
<text x="107.7" y="101.3">PCIE_CLKREQ_n</text>
<text x="108.3" y="96.2">PCIE_1_GPIO_4</text>
<text x="114.4" y="98.7">PERST_n</text>
<text x="228.8" y="101.4" transform="rotate(-90 228.8 101.4)">R7 SI-tune</text>
<text x="347.9" y="99.6">TP_RXD0</text>
<text x="350.3" y="102">TP4</text>
<text x="421.3" y="96.3" transform="rotate(-90 421.3 96.3)">R4</text>
<text x="58.6" y="103.8">PCIE_1_CLK_N</text>
<text x="58.6" y="106.4">PCIE_1_CLK_P</text>
<text x="107.8" y="103.8">PCIE_1_WAKE_n</text>
<text x="113.2" y="106.4">RFFE_CLK</text>
<text x="292.8" y="102.7" transform="rotate(-90 292.8 102.7)">R1</text>
<text x="58.6" y="108.9">GND</text>
<text x="58.6" y="111.4">LAA_TX_EN</text>
<text x="58.6" y="114">ANTCTL1</text>
<text x="110.9" y="111.4">WLAN_TX_EN</text>
<text x="112.4" y="108.9">RFFE_DATA</text>
<text x="112.7" y="114">COEX_RXD</text>
<text x="164.8" y="109.1" transform="rotate(-90 164.8 109.1)">800mAFB1</text>
<text x="228.8" y="113" transform="rotate(-90 228.8 113)">0R</text>
<text x="421.3" y="109.2" transform="rotate(-90 421.3 109.2)">330R</text>
<text x="58.6" y="116.5">ANTCTL2</text>
<text x="58.6" y="119.1">RFFE_VIO_1V8</text>
<text x="108" y="119.1">PCIE_1_UIM_CD</text>
<text x="113" y="116.5">COEX_TXD</text>
<text x="292.8" y="114.8" transform="rotate(-90 292.8 114.8)">10k</text>
<text x="356.6" y="119.4">ESP32-S3-WROOM-1</text>
<text x="58.6" y="121.6">M2_CARD_RESET_n</text>
<text x="58.6" y="124.1">CONFIG_1</text>
<text x="107.4" y="121.6">AP2SDX_STATUS</text>
<text x="114.3" y="124.1">VCC_3V3</text>
<text x="164.8" y="124.3" transform="rotate(-90 164.8 124.3)">100R@100MHz</text>
<text x="228.8" y="122" transform="rotate(-90 228.8 122)">R8</text>
<text x="292.8" y="123.3" transform="rotate(-90 292.8 123.3)">R2</text>
<text x="366" y="121.8">U2</text>
<text x="58.6" y="126.7">GND</text>
<text x="58.6" y="129.2">GND</text>
<text x="58.6" y="131.8">CONFIG_2</text>
<text x="114.3" y="126.7">VCC_3V3</text>
<text x="114.3" y="129.2">VCC_3V3</text>
<text x="355.2" y="128.9">EN</text>
<text x="368.2" y="129.7" transform="rotate(-90 368.2 129.7)">3V3</text>
<text x="374.4" y="131.4">RXD0</text>
<text x="374.7" y="128.9">TXD0</text>
<text x="228.8" y="133.7" transform="rotate(-90 228.8 133.7)">0R</text>
<text x="292.8" y="135.4" transform="rotate(-90 292.8 135.4)">10k</text>
<text x="355.2" y="134">IO0</text>
<text x="355.2" y="136.5">IO1</text>
<text x="375" y="134">IO17</text>
<text x="375" y="136.5">IO18</text>
<text x="80.4" y="138.8">M2_KEYB_2242_EDGE</text>
<text x="222.2" y="141.6">USBLC6-2SC6</text>
<text x="227.8" y="144">U1</text>
<text x="285.2" y="142.8">TP_EN</text>
<text x="355.2" y="139.1">IO2</text>
<text x="355.2" y="141.6">IO3</text>
<text x="371.7" y="139.1">USB_D-</text>
<text x="371.7" y="141.6">USB_D+</text>
<text x="477.1" y="141.3">TP_3V3</text>
<text x="478.8" y="143.7">TP5</text>
<text x="286.3" y="145.2">TP1</text>
<text x="355.2" y="144.1">IO4</text>
<text x="355.2" y="146.7">IO5</text>
<text x="355.2" y="149.2">IO6</text>
<text x="375" y="144.1">IO21</text>
<text x="375" y="146.7">IO35</text>
<text x="375" y="149.2">IO36</text>
<text x="355.2" y="151.8">IO7</text>
<text x="355.2" y="154.3">IO8</text>
<text x="375" y="151.8">IO37</text>
<text x="375" y="154.3">IO38</text>
<text x="355.2" y="156.8">IO9</text>
<text x="355.2" y="159.4">IO10</text>
<text x="355.2" y="161.9">IO11</text>
<text x="375" y="156.8">IO39</text>
<text x="375" y="159.4">IO40</text>
<text x="375" y="161.9">IO41</text>
<text x="477" y="161.1">TP_GND</text>
<text x="284" y="162.7">TP_BOOT</text>
<text x="286.3" y="165.1">TP2</text>
<text x="355.2" y="164.5">IO12</text>
<text x="355.2" y="167">IO13</text>
<text x="375" y="164.5">IO42</text>
<text x="375" y="167">IO45</text>
<text x="478.8" y="163.5">TP6</text>
<text x="355.2" y="169.5">IO14</text>
<text x="355.2" y="172.1">IO15</text>
<text x="375" y="169.5">IO46</text>
<text x="375" y="172.1">IO47</text>
<text x="355.2" y="174.6">IO16</text>
<text x="368.2" y="175.8" transform="rotate(-90 368.2 175.8)">GND</text>
<text x="375" y="174.6">IO48</text>
</g>
<g font-size="1.8" fill="#a90000">
<text x="55.6" y="46.8">1</text>
<text x="124.1" y="46.8">2</text>
<text x="481.8" y="44.3">1</text>
<text x="481.8" y="46.8">2</text>
<text x="55.6" y="49.4">3</text>
<text x="55.6" y="51.9">5</text>
<text x="124.1" y="49.4">4</text>
<text x="124.1" y="51.9">6</text>
<text x="481.8" y="49.4">3</text>
<text x="481.8" y="51.9">4</text>
<text x="55" y="59.5">11</text>
<text x="55.6" y="54.4">7</text>
<text x="55.6" y="57">9</text>
<text x="123.5" y="57">10</text>
<text x="123.5" y="59.5">20</text>
<text x="124.1" y="54.4">8</text>
<text x="55" y="62.1">21</text>
<text x="55" y="64.6">23</text>
<text x="123.5" y="62.1">22</text>
<text x="123.5" y="64.6">24</text>
<text x="289.3" y="65.5">1</text>
<text x="300.7" y="65.5">2</text>
<text x="55" y="67.1">25</text>
<text x="55" y="69.7">27</text>
<text x="123.5" y="67.1">26</text>
<text x="123.5" y="69.7">28</text>
<text x="295.5" y="69" transform="rotate(-90 295.5 69)">3</text>
<text x="481.8" y="70">1</text>
<text x="55" y="72.2">29</text>
<text x="55" y="74.8">31</text>
<text x="55" y="77.3">33</text>
<text x="123.5" y="72.2">30</text>
<text x="123.5" y="74.8">32</text>
<text x="123.5" y="77.3">34</text>
<text x="481.8" y="72.5">2</text>
<text x="481.8" y="75.1">3</text>
<text x="481.8" y="77.6">4</text>
<text x="55" y="79.8">35</text>
<text x="55" y="82.4">37</text>
<text x="123.5" y="79.8">36</text>
<text x="123.5" y="82.4">38</text>
<text x="481.8" y="80.1">5</text>
<text x="481.8" y="82.7">6</text>
<text x="55" y="84.9">39</text>
<text x="55" y="87.5">41</text>
<text x="123.5" y="84.9">40</text>
<text x="123.5" y="87.5">42</text>
<text x="289.3" y="86.8">1</text>
<text x="300.7" y="86.8">2</text>
<text x="481.8" y="85.2">7</text>
<text x="481.8" y="87.8">8</text>
<text x="55" y="90">43</text>
<text x="55" y="92.5">45</text>
<text x="55" y="95.1">47</text>
<text x="123.5" y="90">44</text>
<text x="123.5" y="92.5">46</text>
<text x="123.5" y="95.1">48</text>
<text x="295.5" y="90.3" transform="rotate(-90 295.5 90.3)">3</text>
<text x="55" y="97.6">49</text>
<text x="55" y="100.2">51</text>
<text x="123.5" y="97.6">50</text>
<text x="123.5" y="100.2">52</text>
<text x="55" y="102.7">53</text>
<text x="55" y="105.2">55</text>
<text x="55" y="107.8">57</text>
<text x="123.5" y="102.7">54</text>
<text x="123.5" y="105.2">56</text>
<text x="123.5" y="107.8">58</text>
<text x="55" y="110.3">59</text>
<text x="55" y="112.9">61</text>
<text x="123.5" y="110.3">60</text>
<text x="123.5" y="112.9">62</text>
<text x="55" y="115.4">63</text>
<text x="55" y="117.9">65</text>
<text x="123.5" y="115.4">64</text>
<text x="123.5" y="117.9">66</text>
<text x="55" y="120.5">67</text>
<text x="55" y="123">69</text>
<text x="55" y="125.6">71</text>
<text x="123.5" y="120.5">68</text>
<text x="123.5" y="123">70</text>
<text x="123.5" y="125.6">72</text>
<text x="367.1" y="124.9" transform="rotate(-90 367.1 124.9)">2</text>
<text x="55" y="128.1">73</text>
<text x="55" y="130.6">75</text>
<text x="123.5" y="128.1">74</text>
<text x="352.7" y="127.8">3</text>
<text x="380" y="127.8">37</text>
<text x="380" y="130.3">36</text>
<text x="352.1" y="132.9">27</text>
<text x="352.1" y="135.4">39</text>
<text x="352.1" y="137.9">38</text>
<text x="380" y="132.9">10</text>
<text x="380" y="135.4">11</text>
<text x="380" y="137.9">13</text>
<text x="352.1" y="140.5">15</text>
<text x="352.7" y="143">4</text>
<text x="380" y="140.5">14</text>
<text x="380" y="143">23</text>
<text x="228.9" y="147.7" transform="rotate(-90 228.9 147.7)">5</text>
<text x="352.7" y="145.6">5</text>
<text x="352.7" y="148.1">6</text>
<text x="380" y="145.6">28</text>
<text x="380" y="148.1">29</text>
<text x="224.7" y="150.6">1</text>
<text x="224.7" y="153.1">3</text>
<text x="232.3" y="150.6">6</text>
<text x="232.3" y="153.1">4</text>
<text x="352.1" y="153.2">12</text>
<text x="352.1" y="155.7">17</text>
<text x="352.7" y="150.6">7</text>
<text x="380" y="150.6">30</text>
<text x="380" y="153.2">31</text>
<text x="380" y="155.7">32</text>
<text x="228.9" y="157.9" transform="rotate(-90 228.9 157.9)">2</text>
<text x="352.1" y="158.3">18</text>
<text x="352.1" y="160.8">19</text>
<text x="380" y="158.3">33</text>
<text x="380" y="160.8">34</text>
<text x="352.1" y="163.3">20</text>
<text x="352.1" y="165.9">21</text>
<text x="380" y="163.3">35</text>
<text x="380" y="165.9">26</text>
<text x="352.1" y="168.4">22</text>
<text x="352.7" y="171">8</text>
<text x="352.7" y="173.5">9</text>
<text x="380" y="168.4">16</text>
<text x="380" y="171">24</text>
<text x="380" y="173.5">25</text>
<text x="367.1" y="178.3" transform="rotate(-90 367.1 178.3)">1</text>
</g>
<g font-size="1.8" fill="#939391">
<text x="228.8" y="60.2" transform="rotate(-90 228.8 60.2)">C8</text>
<text x="228.8" y="68.9" transform="rotate(-90 228.8 68.9)">[DNP]</text>
<text x="228.8" y="80.8" transform="rotate(-90 228.8 80.8)">C9 SI-tune</text>
<text x="228.8" y="89.5" transform="rotate(-90 228.8 89.5)">[DNP]</text>
<text x="485.3" y="101.1" transform="rotate(-90 485.3 101.1)">R5</text>
<text x="485.3" y="111.9" transform="rotate(-90 485.3 111.9)">[DNP]</text>
<text x="485.3" y="116.5" transform="rotate(-90 485.3 116.5)">10k</text>
<text x="485.3" y="121.7" transform="rotate(-90 485.3 121.7)">R6</text>
<text x="485.3" y="137.1" transform="rotate(-90 485.3 137.1)">10k</text>
<text x="485.3" y="132.5" transform="rotate(-90 485.3 132.5)">[DNP]</text>
</g>
</svg>
